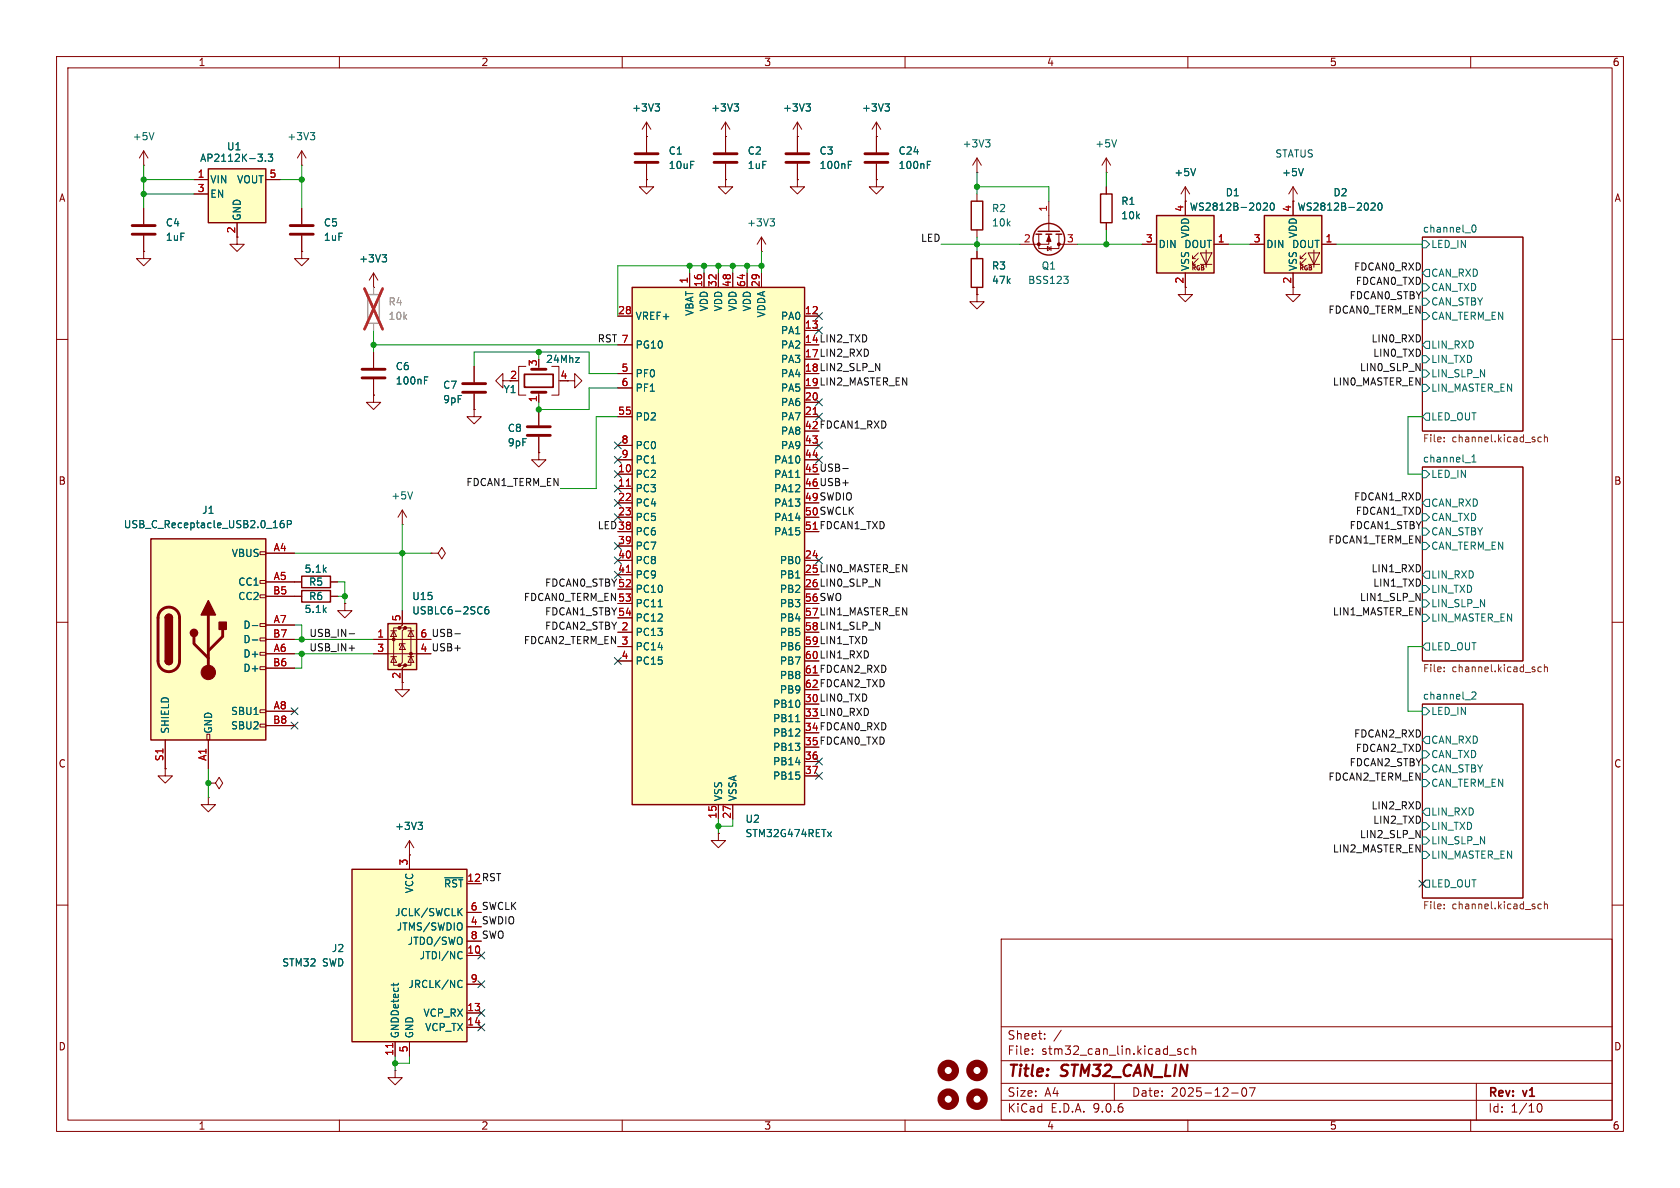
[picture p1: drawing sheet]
<svg xmlns="http://www.w3.org/2000/svg" width="297mm" height="210mm" viewBox="0 0 297 210" stroke-linecap="round" stroke-linejoin="round" font-family="sans-serif">
<g fill="none" stroke="#840000" stroke-width=".18">
<path d="M10 10h277v190h-277zM12 12h273v186h-273zM60 10v2M110 10v2M160 10v2M210 10v2M260 10v2M114.3 24.1h.1M114.3 21.6l-.8 1.3M114.3 21.6l.8 1.3M114.3 21.6v2.5M251.5 41.9h17.7v34.3h-17.7z"/>
<path d="M10 60h2M285 60h2M251.5 82.6h17.7v34.2h-17.7zM10 110h2M52.1 102.9h1.2M58.4 102.9h1.3M285 110h2M251.5 124.5h17.7v34.3h-17.7zM10 160h2M177 166h108v32h-108zM285 160h2M60 198v2"/>
<path d="M110 198v2M160 198v2M177 194.5h108M177 191.5h108M177 187.5h108M177 181.5h108M182.5 186.3v.1M182.5 185.5v.1M184.7 183.6v.1M184.7 182.8v.1M187.6 182.1l-1.3 2M197 191.5v3"/>
<path d="M208.7 185.5l-.3-.1-.2 .2v.2l.5 .2v.3h-.5M210 198v2M210.1 185.5l-.4-.1-.3 .3v.4l.1 .2h.6M210.7 185.5l.3-.1 .3 .1 .1 .9M210.7 184.9v1.5M217.7 193.2h1.2M219.7 192.4l.2-.1a.81 .81 0 0 1 .6 .6 .81 .81 0 0 1-.3 .8l-.2 .1a.81 .81 0 0 1-.3-1.4zM220.9 192.3h1l-.7 1.5M260 198v2M261 191.5v6.5M271.7 195.7l.2-.5 .2-.1a.81 .81 0 0 1 .6 .6 .81 .81 0 0 1-.3 .8h-.4l-.3-.5"/>
</g>
<g fill="none" stroke="#006464" stroke-width=".18">
<path d="M115.8 18.4h.8l-.4 .4M116.4 18.8l.2 .3v.3l-.2 .2M260.3 39.9l.2-.1a.68 .68 0 0 1 .5 .6 .68 .68 0 0 1-.5 .6l-.2-.1-.1-.3zM251.5 42.5h.6l.6 .7-.6 .6h-.6zM251.5 52.7h.6l.6 .6-.6 .7h-.6zM251.5 55.2h.6l.6 .7-.6 .6h-.6zM251.5 50.2h.6l.6 .6-.6 .6h-.6zM252.1 47.6h.6v1.3h-.6l-.6-.6zM251.5 67.9h.6l.6 .7-.6 .6h-.6zM251.5 65.4h.6l.6 .6-.6 .7h-.6zM251.5 62.9h.6l.6 .6-.6 .6h-.6zM252.1 73h.6v1.3h-.6l-.6-.6z"/>
<path d="M252.1 60.3h.6v1.3h-.6l-.6-.6zM251.5 83.2h.6l.6 .6-.6 .7h-.6zM251.5 93.3h.6l.6 .7-.6 .6h-.6zM251.5 95.9h.6l.6 .6-.6 .7h-.6zM251.5 90.8h.6l.6 .6-.6 .7h-.6zM252.1 88.3h.6v1.2h-.6l-.6-.6zM259 81.8h1M260.2 81.7h.7M260.2 80.8l.4-.4v1.3M251.5 108.6h.6l.6 .6-.6 .7h-.6zM251.5 106h.6l.6 .7-.6 .6h-.6zM251.5 103.5h.6l.6 .6-.6 .7h-.6z"/>
<path d="M252.1 113.7h.6v1.2h-.6l-.6-.6zM252.1 101h.6v1.2h-.6l-.6-.6zM251.5 125.1h.6l.6 .6-.6 .7h-.6zM251.5 135.3h.6l.6 .6-.6 .6h-.6zM251.5 137.8h.6l.6 .6-.6 .7h-.6zM251.5 132.7h.6l.6 .7-.6 .6h-.6zM252.1 130.2h.6v1.2h-.6l-.6-.6zM260.2 122.4l.5-.1 .2 .4-.8 .9h.8M251.5 150.5h.6l.6 .6-.6 .7h-.6zM251.5 148h.6l.6 .6-.6 .6h-.6zM251.5 145.4h.6l.6 .7-.6 .6h-.6zM252.1 155.6h.6v1.2h-.6l-.6-.6z"/>
<path d="M252.1 142.9h.6v1.2h-.6l-.6-.6z"/>
</g>
<g fill="none" stroke="#725600" stroke-width=".18">
<path d="M255.3 78v.1M255.3 77.3v.1M272.5 77.3h-.4l-.2 .2 .1 .5h.5M273 77.4l.2-.1h.3l.1 .8M273 76.8v1.3M255.3 118v.1M255.3 118.6v.1M272.5 118l-.4-.1-.2 .2 .1 .6h.5M273 117.5v1.2M273 118l.2-.1 .3 .1 .1 .7M255.3 159.9v.1M272.5 159.9l-.4-.1-.2 .3 .1 .5h.5"/>
<path d="M273 159.4v1.3M273 159.9l.2-.1 .3 .1 .1 .8M255.3 160.5v.2"/>
</g>
<circle cx="172.7" cy="189.2" r="1.27" fill="none" stroke="#840000" stroke-width="1.3"/>
<path d="M53.3 101.9h5.1v2h-5.1z" fill="none" stroke="#840000" stroke-width=".25"/>
<path d="M26.7 95.3h20.3v35.5h-20.3z" fill="#ffffc2"/>
<g fill="none" stroke="#840000" stroke-width=".18">
<path d="M46 97.5h1v.5h-1zM47 97.8h5.1M46 102.6h1v.5h-1zM46 105.2h1v.5h-1zM46 110.2h1v.5h-1zM46 112.8h1v.5h-1zM46 115.3h1v.5h-1zM46 117.9h1v.5h-1zM47 102.9h5.1M47 105.4h6.3M47 110.5h5.1M47 113h5.1"/>
<path d="M47 115.6h5.1M47 118.1h5.1M58.4 105.4h1.3M29.2 135.9v1.3h1.3l-1.3 1.2-1.3-1.2h1.3M29.2 135.9h.1M29.2 130.8v5.1M36.6 129.8h.5v1h-.5zM36.8 130.8v5.1M46 125.5h1v.5h-1zM46 128h1v.5h-1zM47 125.7h5.1M47 128.3h5.1"/>
</g>
<path d="M26.7 95.3h20.3v35.5h-20.3zM29.2 109.2a.64 .64 0 0 1 .6-.6 .64 .64 0 0 1 .7 .6M29.2 116.8a.64 .64 0 0 0 .6 .7 .64 .64 0 0 0 .7-.7M53.3 104.4h5.1v2h-5.1z" fill="none" stroke="#840000" stroke-width=".25"/>
<path d="M28.5 107.9a1.9 1.9 0 0 1 2.1-.4 1.9 1.9 0 0 1 1.1 1.7v7.6a1.91 1.91 0 0 1-1.9 1.9 1.91 1.91 0 0 1-1.9-1.9v-7.7l.2-.7zM34.3 112.5v1.3l2.5 2.5M36.8 108.7v10.2M39.4 111.3v1.2l-2.6 2.6" fill="none" stroke="#840000" stroke-width=".51"/>
<g fill="#840000" stroke="#840000" stroke-width=".25">
<path d="M29.2 109.2h1.3v7.6h-1.3z"/>
<path d="M29.4 108.8a.64 .64 0 0 1 .7-.2 .64 .64 0 0 1 .4 .6h-1.3z"/>
<path d="M29.2 116.8h1.3a.64 .64 0 0 1-.7 .7 .64 .64 0 0 1-.6-.7z"/>
<path d="M36.8 106.2l1.3 2.5h-2.5z"/>
<path d="M38.7 110h1.3v1.3h-1.3z"/>
<circle cx="34.3" cy="111.9" r=".63"/>
</g>
<circle cx="36.8" cy="118.9" r="1.27" fill="#840000" stroke="#840000" stroke-width=".18"/>
<path d="M50.1 92l-.3 .1a.86 .86 0 0 0 0 1.2l.4-.1 .1-.5-.3-.2h-.2l-.3 .2M50.8 92.7l.6-.1 .1-.2v-.3l-.7-.1v1.3M44.6 110.6h1M44.6 113.1h1" fill="none" stroke="#006464" stroke-width=".18"/>
<path d="M68.6 110.2h5.1v8.2h-5.1z" fill="#ffffc2"/>
<g fill="#840000" stroke="#840000" stroke-width=".18">
<path d="M185.4 41.7l.4 1h-.8z"/>
<circle cx="69.6" cy="113" r=".25"/>
<circle cx="70.6" cy="111" r=".25"/>
<circle cx="70.6" cy="117.6" r=".25"/>
<circle cx="71.6" cy="111" r=".25"/>
<circle cx="71.6" cy="117.6" r=".25"/>
<circle cx="72.6" cy="115.6" r=".25"/>
<circle cx="187.2" cy="43.2" r=".25"/>
<circle cx="183.6" cy="43.2" r=".25"/>
</g>
<g fill="none" stroke="#840000" stroke-width=".18">
<path d="M114.3 31.8v1.2h1.3l-1.3 1.3-1.3-1.3h1.3M114.3 31.8h.1M114.3 24.1v2.8M114.3 29v2.8M128.3 24.1h.1M128.3 31.8v1.2h1.2l-1.2 1.3-1.3-1.3h1.3M128.3 31.8h.1M128.3 21.6l-.8 1.3M128.3 21.6l.7 1.3M128.3 21.6v2.5M141 31.8v1.2h1.2l-1.2 1.3-1.3-1.3h1.3M141 31.8h.1"/>
<path d="M141 24.1v2.8M141 29v2.8M154.9 24.1h.1M154.9 21.6l-.7 1.3M154.9 21.6l.8 1.3M154.9 21.6v2.5M172.7 34.3v1.3M185.4 35.6v5.3M134.6 44.5h.1M134.6 41.9l-.7 1.3M134.6 41.9l.8 1.3M134.6 41.9v2.6"/>
<path d="M172.7 52.1v1.2h1.3l-1.3 1.3-1.3-1.3h1.3M172.7 52.1h.1M172.7 40.6v1.3M172.7 44.5v1.2M172.7 50.8v1.3M183.6 41.4v2.5h3.6v-2.5M185.2 43.6l.6 .3-.6 .4zM185.4 41.4v1.8h-5.1M185.8 43.6v.7M187.2 43.2h3.3M76.2 97.8h1.3l.6-1 .6 1-.6 1-.6-1M76.2 97.8h.1"/>
<path d="M61 106.7v1.3h1.2l-1.2 1.2-1.3-1.2h1.3M61 106.7h.1M66 113h10.2M66 115.6h7.7M69.1 116.1h1M69.1 111.5h1M69.6 111.5l.5 1h-1zM69.6 116.1l.5 1h-1zM70.6 111h-1v6.6h1M71.1 108v2.5l-.5 .5h1l-.5 .5v5.6l-.5 .5h1l-.5 .5v2.6M71.1 113.8l.5 1h-1zM71.6 113.8h-1v.4"/>
<path d="M71.6 111h1v6.6h-1M72.1 116.1h1.1M72.1 111.5h1.1M72.6 111.5l.6 1h-1.1zM72.6 116.1l.6 1h-1.1z"/>
</g>
<g fill="none" stroke="#840000" stroke-width=".25">
<path d="M171.7 35.6h2v5h-2zM171.7 45.7h2v5.1h-2zM183.1 41.4h1M183.5 40.9h3.8M184.9 41.4h1M186.7 41.4h1M68.6 110.2h5.1v8.2h-5.1z"/>
<circle cx="185.4" cy="42.3" r="2.79"/>
</g>
<path d="M129.8 18.4h.8l-.5 .4M130.3 18.8l.3 .3v.3l-.3 .2M156.5 18.4h.7l-.4 .4M157 18.8l.2 .3v.3l-.2 .2M136.1 38.7h.8l-.4 .5M136.7 39.2l.2 .2v.3l-.2 .2M150 29.1h.4M150 28.5h.6M188.1 48.8h.7l-.4 .5M188.6 49.3l.2 .3v.3l-.2 .2M86.3 107.3h-.4a.86 .86 0 0 0 0 1.2l.5-.1v-.4l-.2-.3h-.3l-.2 .3" fill="none" stroke="#006464" stroke-width=".18"/>
<circle cx="167.6" cy="194.3" r="1.27" fill="none" stroke="#840000" stroke-width="1.3"/>
<path d="M112.3 27.2h4M112.3 28.7h4M138.9 27.2h4.1M138.9 28.7h4.1" fill="none" stroke="#840000" stroke-width=".51"/>
<path d="M204.5 38.1h10.1v10.2h-10.1z" fill="#ffffc2"/>
<g fill="none" stroke="#840000" stroke-width=".18">
<path d="M209.5 35.6h.1M209.5 33v5.1M209.5 33l-.7 1.3M209.5 33l.8 1.3M228.6 35.6h.1M228.6 33l-.8 1.3M228.6 33l.8 1.3M228.6 33v2.6M201.9 43.2h2.6M209.5 48.3v3.8h1.3l-1.3 1.2-1.2-1.2h1.2M210.8 45.7h.5M210.8 46.7h.5"/>
<path d="M211.8 44.7l-1 1v-.5M211.8 45.7l-1 1v-.5M212.2 44.7h2l-1 2zM212.2 46.7h2M213.2 44.2v3M214.6 43.2h2.6"/>
</g>
<path d="M204.5 38.1h10.1v10.2h-10.1z" fill="none" stroke="#840000" stroke-width=".25"/>
<path d="M211.4 29.8l-.5 1.3M223.3 36l.5-.1 .3 .3-.8 1h.8M224.7 36l.2-.1a.68 .68 0 0 1 .4 .6 .68 .68 0 0 1-.4 .7l-.2-.2-.1-.3zM230.4 29.8l-.4 1.3" fill="none" stroke="#006464" stroke-width=".18"/>
<circle cx="167.6" cy="189.2" r="1.27" fill="none" stroke="#840000" stroke-width="1.3"/>
<path d="M223.5 38.1h10.2v10.2h-10.2z" fill="#ffffc2"/>
<g fill="none" stroke="#840000" stroke-width=".18">
<path d="M25.4 29.2h.1M25.4 26.7l-.8 1.2M25.4 26.7l.8 1.2M25.4 26.7v2.5M53.3 29.2h.1M53.3 26.7l-.7 1.2M53.3 26.7l.8 1.2M53.3 26.7v2.5M53.3 36.8v2.8M128.3 24.1v2.8M128.3 29v2.8M154.9 31.8v1.2h1.3l-1.3 1.3-1.2-1.3h1.2"/>
<path d="M154.9 31.8h.1M154.9 24.1v2.8M154.9 29v2.8M172.7 30.5h.1M172.7 27.9l-.7 1.3M172.7 27.9l.8 1.3M172.7 27.9v2.6M195.6 30.5h.1M195.6 27.9l-.8 1.3M195.6 27.9l.7 1.3M195.6 27.9v2.6M195.6 33v1.3"/>
<path d="M195.6 39.4v1.2M228.6 35.6v2.5M41.9 41.9v1.3h1.3l-1.3 1.3-1.3-1.3h1.3M53.3 44.5v1.2h1.3l-1.3 1.3-1.2-1.3h1.2M53.3 44.5h.1M53.3 41.7v2.8M66 50.8h.1M66 48.3l-.7 1.2M66 48.3l.8 1.2M66 48.3v2.5M221 43.2h2.5M228.6 48.3v3.8h1.3l-1.3 1.2-1.3-1.2h1.3"/>
<path d="M229.9 45.7h.5M229.9 46.7h.5M230.9 44.7l-1 1v-.5M230.9 45.7l-1 1v-.5M231.3 44.7h2l-1 2zM231.3 46.7h2M232.3 44.2v3M233.7 43.2h2.5M71.1 92.7h.1M71.1 90.2l-.7 1.2M71.1 90.2l.8 1.2M71.1 90.2v2.5"/>
<path d="M69.8 189.2v1.3h1.3l-1.3 1.3-1.2-1.3h1.2M69.8 189.2h.1"/>
</g>
<path d="M194.6 34.3h2v5.1h-2zM223.5 38.1h10.2v10.2h-10.2z" fill="none" stroke="#840000" stroke-width=".25"/>
<g fill="none" stroke="#006464" stroke-width=".18">
<path d="M27.2 23.4l-.4 1.3M54.9 23.4h.7l-.4 .5M55.4 23.9l.2 .3v.3l-.2 .2M163.9 29.1h.5M163.9 28.5h.6M174.2 24.7h.8l-.4 .5M174.8 25.2l.2 .2v.3l-.2 .3M197.4 24.7l-.4 1.3M242.4 36l.5-.1 .2 .3-.8 1h.8M243.8 35.9h.1a.68 .68 0 0 1 .4 .6 .68 .68 0 0 1-.4 .7 .84 .84 0 0 1-.1-1.3zM67.6 45h.7l-.4 .5M68.1 45.5l.2 .3v.3l-.2 .2"/>
<path d="M72.9 86.9l-.4 1.3"/>
</g>
<circle cx="172.7" cy="194.3" r="1.27" fill="none" stroke="#840000" stroke-width="1.3"/>
<path d="M51.3 39.9h4.1M126.2 27.2h4.1M126.2 28.7h4.1M152.9 27.2h4.1M152.9 28.7h4.1M51.3 41.4h4.1" fill="none" stroke="#840000" stroke-width=".51"/>
<path d="M65 52.1h2.1v5.1h-2.1z" fill="none" stroke="#a1a1a1" stroke-width=".25"/>
<path d="M66 50.8v1.3M66 57.2v1.2" fill="none" stroke="#a1a1a1" stroke-width=".18"/>
<path d="M64.4 51l3.2 7.2M67.6 51l-3.2 7.2" fill="none" stroke="#e12e31" stroke-width=".46"/>
<path d="M36.8 29.8h10.2v9.6h-10.2z" fill="#ffffc2"/>
<path d="M36.8 29.8h10.2v9.6h-10.2z" fill="none" stroke="#840000" stroke-width=".25"/>
<path d="M34.3 31.8h2.5M34.3 34.3h2.5M41.9 39.4v2.5M47 31.8h2.5M83.8 72.4v1.3h1.3l-1.3 1.2-1.3-1.2h1.3M83.8 72.4h.1M72.4 151.1h.1M72.4 148.6l-.8 1.3M72.4 148.6l.8 1.3M72.4 148.6v2.5" fill="none" stroke="#840000" stroke-width=".18"/>
<path d="M45.6 27.2h.8l-.4 .5M46.3 27.9v.5M46.9 28.4v.1M47.4 27.2h.8l-.4 .5 .3 .2v.5l-.1 .1-.6-.1M73.9 145.4h.8l-.4 .4M74.4 145.8l.3 .3v.3l-.3 .2" fill="none" stroke="#006464" stroke-width=".18"/>
<path d="M111.8 50.8h30.4v91.4h-30.4z" fill="#ffffc2"/>
<path d="M111.8 50.8h30.4v91.4h-30.4z" fill="none" stroke="#840000" stroke-width=".25"/>
<g fill="none" stroke="#840000" stroke-width=".18">
<path d="M25.4 36.8v2.8M141 24.1h.1M141 21.6l-.8 1.3M141 21.6l.7 1.3M141 21.6v2.5M25.4 44.5v1.2h1.3l-1.3 1.3-1.3-1.3h1.3M25.4 44.5h.1M25.4 41.7v2.8M109.2 55.9h2.6M121.9 48.3v2.5M124.5 48.3v2.5M127 48.3v2.5"/>
<path d="M129.5 48.3v2.5M132.1 48.3v2.5M134.6 48.3v2.5M142.2 55.9h2.6M142.2 58.4h2.6M66 69.9v1.2h1.3l-1.3 1.3-1.2-1.3h1.2M66 69.9h.1M83.8 64.8v2.8M83.8 69.6v2.8M88.9 67.3v-1.3l-1.3 1.3 1.3 1.3v-1.3h1.3M95.2 72.4v2.8M95.2 77.2v2.8"/>
<path d="M100.3 67.3h1.3v-1.3l1.3 1.3-1.3 1.3v-1.3M109.2 61h2.6M109.2 66h2.6M109.2 68.6h2.6M109.2 73.7h2.6M109.2 78.7h2.6M142.2 73.7h2.6M142.2 78.7h2.6M142.2 71.1h2.6M95.2 80v1.3h1.3l-1.3 1.3-1.2-1.3h1.2M95.2 80h.1M109.2 81.3h2.6"/>
<path d="M109.2 83.8h2.6M109.2 86.4h2.6M109.2 88.9h2.6M109.2 91.4h2.6M109.2 94h2.6M109.2 96.5h2.6M109.2 99.1h2.6M142.2 81.3h2.6M142.2 99.1h2.6M109.2 101.6h2.6M109.2 104.1h2.6M109.2 106.7h2.6"/>
<path d="M109.2 109.2h2.6M109.2 111.8h2.6M109.2 114.3h2.6M109.2 116.8h2.6M36.8 138.4h1.3l.6-1 .7 1-.7 1-.6-1M36.8 138.4h.1M142.2 134.6h2.6M142.2 137.2h2.6M36.8 141v1.2h1.3l-1.3 1.3-1.2-1.3h1.2M36.8 141h.1M127 147.3v1.3h1.3l-1.3 1.3-1.3-1.3h1.3M127 147.3h.1"/>
<path d="M127 142.2v2.6M129.5 142.2v2.6"/>
</g>
<path d="M143.8 73.2h.7M110.7 85.9h.8M110.7 101.2h.8" fill="none" stroke="#a90000" stroke-width=".18"/>
<path d="M142.5 18.4h.8l-.5 .4M143 18.8l.3 .3v.3l-.3 .2M140.7 84.4h.7M116.4 107.3h.7M140.7 127.6h.7M146.3 147.1l.7 .8M147 147.1l-.7 .8" fill="none" stroke="#006464" stroke-width=".18"/>
<path d="M23.4 39.9h4M23.4 41.4h4M81.8 69.3h4.1M81.8 67.8h4.1M93.2 77h4.1M93.2 75.4h4.1" fill="none" stroke="#840000" stroke-width=".51"/>
<path d="M62.2 153.7h20.3v30.5h-20.3z" fill="#ffffc2"/>
<path d="M62.2 153.7h20.3v30.5h-20.3z" fill="none" stroke="#840000" stroke-width=".25"/>
<g fill="none" stroke="#840000" stroke-width=".18">
<path d="M25.4 36.8v2.8M34.3 31.8h2.5M34.3 34.3h2.5M41.9 39.4v2.5M47 31.8h2.5M53.3 36.8v2.8M114.3 24.1h.1M114.3 31.8h.1M114.3 24.1v2.8M114.3 29v2.8M128.3 24.1h.1M128.3 31.8h.1"/>
<path d="M128.3 24.1v2.8M128.3 29v2.8M141 31.8h.1M141 24.1h.1M141 24.1v2.8M141 29v2.8M154.9 31.8h.1M154.9 24.1h.1M154.9 24.1v2.8M154.9 29v2.8M195.6 33v1.3M195.6 39.4v1.2"/>
<path d="M209.5 35.6h.1M209.5 35.6v2.5M228.6 35.6h.1M228.6 35.6v2.5M25.4 44.5h.1M25.4 41.7v2.8M53.3 44.5h.1M53.3 41.7v2.8M66 50.8h.1M109.2 55.9h2.6M121.9 48.3v2.5M124.5 48.3v2.5"/>
<path d="M127 48.3v2.5M129.5 48.3v2.5M132.1 48.3v2.5M134.6 48.3v2.5M142.2 55.9h2.6M142.2 58.4h2.6M172.7 52.1h.1M172.7 44.5v1.2M172.7 50.8v1.3M201.9 43.2h2.6M209.5 48.3v2.5M214.6 43.2h2.6"/>
<path d="M221 43.2h2.5M228.6 48.3v2.5M233.7 43.2h2.5M66 69.9h.1M66 62.2v2.8M66 67.1v2.8M83.8 72.4h.1M83.8 64.8v2.8M83.8 69.6v2.8M91.4 67.3h.3M93 64.8h-1.3v5.1h1.3M95.2 69.3v1.8"/>
<path d="M95.2 72.4v2.8M95.2 77.2v2.8M97.5 64.8h1.3v5.1h-1.3M109.2 61h2.6M109.2 66h2.6M109.2 68.6h2.6M109.2 73.7h2.6M109.2 78.7h2.6M142.2 73.7h2.6M142.2 78.7h2.6M142.2 71.1h2.6M47 97.8h5.1"/>
<path d="M95.2 80h.1M109.2 81.3h2.6M109.2 83.8h2.6M109.2 86.4h2.6M109.2 88.9h2.6M109.2 91.4h2.6M109.2 94h2.6M109.2 96.5h2.6M109.2 99.1h2.6M142.2 81.3h2.6M142.2 99.1h2.6M47 113h5.1"/>
<path d="M47 115.6h5.1M47 105.4h6.3M47 102.9h6.3M47 110.5h5.1M47 118.1h5.1M58.4 105.4h1.3M58.4 102.9h1.3M61 106.7h.1M66 113h2.6M66 115.6h2.6M71.1 118.1v3.8h1.3l-1.3 1.3-1.3-1.3h1.3M71.1 108v2.5"/>
<path d="M73.7 113h2.5M109.2 101.6h2.6M109.2 104.1h2.6M109.2 106.7h2.6M109.2 109.2h2.6M109.2 111.8h2.6M109.2 114.3h2.6M109.2 116.8h2.6M29.2 135.9h.1M29.2 130.8v5.1M36.8 130.8v5.1M47 125.7h5.1"/>
<path d="M47 128.3h5.1M142.2 134.6h2.6M142.2 137.2h2.6M72.4 151.1h.1M72.4 151.1v2.6M127 147.3h.1M127 142.2v2.6M129.5 142.2v2.6M82.5 161.3h2.6M82.5 166.4h2.6M82.5 168.9h2.6M82.5 174h2.6"/>
<path d="M82.5 179.1h2.6M69.8 184.2v2.5M72.4 184.2v2.5M82.5 181.6h2.6"/>
</g>
<g fill="none" stroke="#006464" stroke-width=".18">
<path d="M115.8 18.4h.8l-.4 .4M116.4 18.8l.2 .3v.3l-.2 .2M129.8 18.4h.8l-.5 .4M130.3 18.8l.3 .3v.3l-.3 .2M142.5 18.4h.8l-.5 .4M143 18.8l.3 .3v.3l-.3 .2M156.5 18.4h.7l-.4 .4M157 18.8l.2 .3v.3l-.2 .2M45.6 27.2h.8l-.4 .5M46.3 27.9v.5M46.9 28.4v.1M47.4 27.2h.8l-.4 .5 .3 .2v.5l-.1 .1-.6-.1"/>
<path d="M150 29.1h.4M150 28.5h.6M163.9 29.1h.5M163.9 28.5h.6M211.4 29.8l-.5 1.3M223.3 36l.5-.1 .3 .3-.8 1h.8M224.7 36l.2-.1a.68 .68 0 0 1 .4 .6 .68 .68 0 0 1-.4 .7l-.2-.2-.1-.3zM230.4 29.8l-.4 1.3M242.4 36l.5-.1 .2 .3-.8 1h.8M243.8 35.9h.1a.68 .68 0 0 1 .4 .6 .68 .68 0 0 1-.4 .7 .84 .84 0 0 1-.1-1.3zM67.6 45h.7l-.4 .5M68.1 45.5l.2 .3v.3l-.2 .2"/>
<path d="M75 67.2h.5M75 66.6h.6M101.7 63.2h.7l-.7 .9h.7M50.1 92l-.3 .1a.86 .86 0 0 0 0 1.2l.4-.1 .1-.5-.3-.2h-.2l-.3 .2M50.8 92.7l.6-.1 .1-.2v-.3l-.7-.1v1.3M140.7 84.4h.7M44.6 110.6h1M44.6 113.1h1M86.3 107.3h-.4a.86 .86 0 0 0 0 1.2l.5-.1v-.4l-.2-.3h-.3l-.2 .3M116.4 107.3h.7M140.7 127.6h.7M73.9 145.4h.8l-.4 .4"/>
<path d="M74.4 145.8l.3 .3v.3l-.3 .2M78.6 155.2h3.2M146.3 147.1l.7 .8M147 147.1l-.7 .8M69.6 173.8v.5M70.4 173.8v.2M81.2 161.1l.5 .8M81.2 173.4l.3-.1 .2 .1M81.3 168.2l.4 .1M81.7 160.6l-.7 .7M81.7 169.4l-.4 .1M81.7 174.4l-.2 .2-.3-.1"/>
</g>
<path d="M143.8 73.2h.7M110.7 85.9h.8M110.7 101.2h.8M69.4 184.5v.7" fill="none" stroke="#a90000" stroke-width=".18"/>
<path d="M64 65.3h4.1M64 66.8h4.1M94 65.3h2.5M94 69.3h2.5" fill="none" stroke="#840000" stroke-width=".51"/>
<path d="M92.7 66.2h5.1v2.3h-5.1z" fill="none" stroke="#840000" stroke-width=".3"/>
<path d="M149 82.8h1M61.7 112h1M61.7 114.6h1M80.4 112h1" fill="none" stroke="#0f0f0f" stroke-width=".18"/>
<g fill="none" stroke="#009600" stroke-width=".18">
<path d="M25.4 31.8h8.9M25.4 29.2v7.6M25.4 34.3h8.9M49.5 31.8h3.8M53.3 29.2v7.6M172.7 33h12.7v2.6M172.7 30.5v3.8M195.6 30.5v2.5M66 58.4v3.8M121.9 47v1.3M124.5 47v1.3M127 47v1.3"/>
<path d="M129.5 47v1.3M132.1 47v1.3M134.6 44.5v3.8M134.6 47h-25.4v8.9M166.4 43.2h13.9M172.7 41.9v2.6M190.5 43.2h11.4M195.6 40.6v2.6M217.2 43.2h3.8M236.2 43.2h15.3M66 61h43.2M83.8 64.8v-2.6h20.3v3.8h5.1"/>
<path d="M95.2 62.2v1.3M109.2 68.6h-5.1v3.8h-8.9v-1.3M109.2 73.7h-3.8v12.7h-6.3M251.5 73.7h-2.6v10.1h2.6M52.1 97.8h24.1M71.1 92.7v15.3M52.1 110.5h1.2v2.5M52.1 115.6h13.9M52.1 113h13.9M53.3 115.6v2.5h-1.2M59.7 102.9h1.3v3.8M59.7 105.4h1.3"/>
<path d="M251.5 114.3h-2.6v11.4h2.6M36.8 135.9v5.1M127 144.8v2.5M129.5 144.8v1.3h-2.5M69.8 186.7v2.5M72.4 186.7v1.3h-2.6"/>
</g>
<g fill="none" stroke="#000084" stroke-width=".18">
<path d="M144.2 57.8l1.2 1.2M144.2 55.3l1.2 1.2M145.4 57.8l-1.2 1.2M145.4 55.3l-1.2 1.2M108.6 78.1l1.2 1.2M109.8 78.1l-1.2 1.2M144.2 70.5l1.2 1.2M144.2 78.1l1.2 1.2M144.2 73.1l1.2 1.2M145.4 70.5l-1.2 1.2M145.4 78.1l-1.2 1.2M145.4 73.1l-1.2 1.2"/>
<path d="M108.6 98.5l1.2 1.2M108.6 95.9l1.2 1.2M108.6 83.2l1.2 1.2M108.6 88.3l1.2 1.2M108.6 85.8l1.2 1.2M108.6 80.7l1.2 1.2M108.6 90.8l1.2 1.2M109.8 98.5l-1.2 1.2M109.8 95.9l-1.2 1.2M109.8 83.2l-1.2 1.2M109.8 88.3l-1.2 1.2M109.8 85.8l-1.2 1.2"/>
<path d="M109.8 80.7l-1.2 1.2M109.8 90.8l-1.2 1.2M144.2 98.5l1.2 1.2M144.2 80.7l1.2 1.2M145.4 80.7l-1.2 1.2M145.4 98.5l-1.2 1.2M108.6 116.2l1.2 1.2M108.6 101l1.2 1.2M109.8 116.2l-1.2 1.2M109.8 101l-1.2 1.2M51.5 127.7l1.2 1.2M51.5 125.1l1.2 1.2"/>
<path d="M52.7 127.7l-1.2 1.2M52.7 125.1l-1.2 1.2M144.2 134l1.2 1.2M144.2 136.6l1.2 1.2M145.4 134l-1.2 1.2M145.4 136.6l-1.2 1.2M250.9 155.6l1.2 1.2M252.1 155.6l-1.2 1.2M84.5 178.5l1.2 1.2M84.5 173.4l1.2 1.2M84.5 168.3l1.2 1.2M85.7 178.5l-1.2 1.2"/>
<path d="M85.7 173.4l-1.2 1.2M85.7 168.3l-1.2 1.2M84.5 181l1.2 1.2M85.7 181l-1.2 1.2"/>
</g>
<path d="M66 50.8v1.3M66 57.2v1.2" fill="none" stroke="#a1a1a1" stroke-width=".18"/>
<path d="M64.4 51l3.2 7.2M67.6 51l-3.2 7.2" fill="none" stroke="#e12e31" stroke-width=".46"/>
<g fill="#009600" stroke="#009600" stroke-width=".18">
<circle cx="121.9" cy="47" r=".46"/>
<circle cx="129.5" cy="47" r=".46"/>
<circle cx="132.1" cy="47" r=".46"/>
<circle cx="127" cy="146.1" r=".46"/>
<circle cx="172.7" cy="43.2" r=".46"/>
<circle cx="172.7" cy="33" r=".46"/>
<circle cx="124.5" cy="47" r=".46"/>
<circle cx="127" cy="47" r=".46"/>
<circle cx="195.6" cy="43.2" r=".46"/>
<circle cx="134.6" cy="47" r=".46"/>
<circle cx="36.8" cy="138.4" r=".46"/>
<circle cx="53.3" cy="113" r=".46"/>
<circle cx="53.3" cy="115.6" r=".46"/>
<circle cx="69.8" cy="188" r=".46"/>
<circle cx="95.2" cy="72.4" r=".46"/>
<circle cx="61" cy="105.4" r=".46"/>
<circle cx="71.1" cy="97.8" r=".46"/>
<circle cx="95.2" cy="62.2" r=".46"/>
<circle cx="53.3" cy="31.8" r=".46"/>
<circle cx="66" cy="61" r=".46"/>
<circle cx="25.4" cy="31.8" r=".46"/>
<circle cx="25.4" cy="34.3" r=".46"/>
</g>
<g font-size="2.8" fill="#840000">
<text x="178" y="190.9">Title:</text>
<text x="187.7" y="190.9">STM32_CAN_LIN</text>
</g>
<g font-size="2.1" fill="#840000">
<text x="178" y="184">Sheet:</text>
<text x="178" y="186.7">File:</text>
<text x="184.1" y="186.7">stm32_can_lin.kicad_sch</text>
<text x="178" y="196.9">KiCad</text>
<text x="178" y="194.1">Size:</text>
<text x="184.7" y="194.1">A4</text>
<text x="185.7" y="196.9">E.D.A.</text>
<text x="193.3" y="196.9">9.0.6</text>
<text x="200" y="194.1">Date:</text>
<text x="207" y="194.1">2025-12-07</text>
<text x="263" y="194.3">Rev:</text>
<text x="263" y="196.9">Id:</text>
<text x="267.1" y="196.9">1/10</text>
<text x="269.4" y="194.3">v1</text>
</g>
<g font-size="1.8" fill="#840000">
<text x="35" y="11.9">1</text>
<text x="85" y="11.9">2</text>
<text x="135" y="11.9">3</text>
<text x="185" y="11.9">4</text>
<text x="235" y="11.9">5</text>
<text x="285" y="11.9">6</text>
<text x="10.3" y="35.9">A</text>
<text x="285.3" y="35.9">A</text>
<text x="142.2" y="60.7">14 LIN2_TXD</text>
<text x="142.2" y="63.2">17 LIN2_RXD</text>
<text x="142.2" y="65.8">18 LIN2_SLP_N</text>
<text x="90.1" y="67.1">2</text>
<text x="99" y="67.1">4</text>
<text x="142.2" y="68.3">19 LIN2_MASTER_EN</text>
<text x="142.2" y="75.9">42 FDCAN1_RXD</text>
<text x="142.2" y="83.6">45 USB-</text>
<text x="10.3" y="85.9">B</text>
<text x="142.2" y="86.1">46 USB+</text>
<text x="142.2" y="88.6">49 SWDIO</text>
<text x="285.3" y="85.9">B</text>
<text x="142.2" y="91.2">50 SWCLK</text>
<text x="142.2" y="101.3">25 LIN0_MASTER_EN</text>
<text x="142.2" y="103.9">26 LIN0_SLP_N</text>
<text x="142.2" y="106.4">56 SWO</text>
<text x="142.2" y="109">57 LIN1_MASTER_EN</text>
<text x="142.2" y="111.5">58 LIN1_SLP_N</text>
<text x="74.2" y="115.3">4 USB+</text>
<text x="142.2" y="114">59 LIN1_TXD</text>
<text x="142.2" y="116.6">60 LIN1_RXD</text>
<text x="142.2" y="121.7">62 FDCAN2_TXD</text>
<text x="142.2" y="124.2">30 LIN0_TXD</text>
<text x="142.2" y="126.7">33 LIN0_RXD</text>
<text x="142.2" y="129.3">34 FDCAN0_RXD</text>
<text x="142.2" y="131.8">35 FDCAN0_TXD</text>
<text x="10.3" y="135.9">C</text>
<text x="285.3" y="135.9">C</text>
<text x="82.5" y="156">12 RST</text>
<text x="83.1" y="163.6">4 SWDIO</text>
<text x="10.3" y="185.9">D</text>
<text x="285.3" y="185.9">D</text>
<text x="35" y="199.9">1</text>
<text x="85" y="199.9">2</text>
<text x="135" y="199.9">3</text>
<text x="185" y="199.9">4</text>
<text x="235" y="199.9">5</text>
<text x="285" y="199.9">6</text>
</g>
<g font-size="1.8" fill="#006464">
<text x="111.7" y="19.9">+3V3</text>
<text x="125.6" y="19.9">+3V3</text>
<text x="138.3" y="19.9">+3V3</text>
<text x="152.3" y="19.9">+3V3</text>
<text x="23.4" y="25">+5V</text>
<text x="35.3" y="28.8">AP2112K-3.3</text>
<text x="40" y="26.8">U1</text>
<text x="50.7" y="25">+3V3</text>
<text x="118.1" y="27.5">C1</text>
<text x="132.1" y="27.5">C2</text>
<text x="144.8" y="27.5">C3</text>
<text x="158.8" y="27.5">C24</text>
<text x="170.1" y="26.3">+3V3</text>
<text x="193.5" y="26.3">+5V</text>
<text x="37.1" y="32.6">VIN</text>
<text x="37.1" y="35.2">EN</text>
<text x="41.8" y="32.6">VOUT</text>
<text x="118.1" y="30.1">10uF</text>
<text x="132.1" y="30.1">1uF</text>
<text x="144.8" y="30.1">100nF</text>
<text x="158.8" y="30.1">100nF</text>
<text x="207.5" y="31.3">+5V</text>
<text x="216.6" y="34.9">D1</text>
<text x="226.6" y="31.3">+5V</text>
<text x="235.6" y="34.9">D2</text>
<text x="29.2" y="40.2">C4</text>
<text x="42.8" y="39.1" transform="rotate(-90 42.8 39.1)">GND</text>
<text x="57.2" y="40.2">C5</text>
<text x="132" y="40.2">+3V3</text>
<text x="175.3" y="37.7">R2</text>
<text x="175.3" y="40.2">10k</text>
<text x="198.1" y="36.4">R1</text>
<text x="198.1" y="39">10k</text>
<text x="210.2" y="37.4">WS2812B-2020</text>
<text x="229.3" y="37.4">WS2812B-2020</text>
<text x="251.5" y="41.2">channel_0</text>
<text x="29.2" y="42.8">1uF</text>
<text x="57.2" y="42.8">1uF</text>
<text x="63.4" y="46.6">+3V3</text>
<text x="175.3" y="47.9">R3</text>
<text x="184" y="47.9">Q1</text>
<text x="204.7" y="44">DIN</text>
<text x="209.3" y="44">DOUT</text>
<text x="210.4" y="42.2" transform="rotate(-90 210.4 42.2)">VDD</text>
<text x="223.8" y="44">DIN</text>
<text x="228.3" y="44">DOUT</text>
<text x="229.5" y="42.2" transform="rotate(-90 229.5 42.2)">VDD</text>
<text x="252.9" y="44">LED_IN</text>
<text x="175.3" y="50.4">47k</text>
<text x="181.7" y="50.4">BSS123</text>
<text x="210.4" y="48" transform="rotate(-90 210.4 48)">VSS</text>
<text x="229.5" y="48" transform="rotate(-90 229.5 48)">VSS</text>
<text x="252.9" y="49.1">CAN_RXD</text>
<text x="252.9" y="51.7">CAN_TXD</text>
<text x="112.3" y="56.7">VREF+</text>
<text x="122.8" y="55.9" transform="rotate(-90 122.8 55.9)">VBAT</text>
<text x="125.3" y="55.1" transform="rotate(-90 125.3 55.1)">VDD</text>
<text x="127.9" y="55.1" transform="rotate(-90 127.9 55.1)">VDD</text>
<text x="130.4" y="55.1" transform="rotate(-90 130.4 55.1)">VDD</text>
<text x="132.9" y="55.1" transform="rotate(-90 132.9 55.1)">VDD</text>
<text x="135.5" y="56.2" transform="rotate(-90 135.5 56.2)">VDDA</text>
<text x="138" y="56.7">PA0</text>
<text x="138" y="59.3">PA1</text>
<text x="252.9" y="54.2">CAN_STBY</text>
<text x="252.9" y="56.7">CAN_TERM_EN</text>
<text x="69.9" y="65.6">C6</text>
<text x="96.4" y="64.4">24Mhz</text>
<text x="112.3" y="61.8">PG10</text>
<text x="138" y="61.8">PA2</text>
<text x="138" y="64.4">PA3</text>
<text x="252.9" y="61.8">LIN_RXD</text>
<text x="252.9" y="64.4">LIN_TXD</text>
<text x="69.9" y="68.2">100nF</text>
<text x="78.2" y="68.9">C7</text>
<text x="78.2" y="71.5">9pF</text>
<text x="88.9" y="69.7">Y1</text>
<text x="112.3" y="66.9">PF0</text>
<text x="112.3" y="69.4">PF1</text>
<text x="138" y="66.9">PA4</text>
<text x="138" y="69.4">PA5</text>
<text x="138" y="72">PA6</text>
<text x="252.9" y="69.4">LIN_MASTER_EN</text>
<text x="252.9" y="66.9">LIN_SLP_N</text>
<text x="89.7" y="76.6">C8</text>
<text x="112.3" y="74.5">PD2</text>
<text x="138" y="74.5">PA7</text>
<text x="138" y="77.1">PA8</text>
<text x="252.9" y="74.5">LED_OUT</text>
<text x="89.7" y="79.1">9pF</text>
<text x="112.3" y="79.6">PC0</text>
<text x="112.3" y="82.1">PC1</text>
<text x="136.8" y="82.1">PA10</text>
<text x="138" y="79.6">PA9</text>
<text x="251.5" y="81.8">channel_1</text>
<text x="69.1" y="88.5">+5V</text>
<text x="112.3" y="84.7">PC2</text>
<text x="112.3" y="87.2">PC3</text>
<text x="112.3" y="89.8">PC4</text>
<text x="136.8" y="84.7">PA11</text>
<text x="136.8" y="87.2">PA12</text>
<text x="136.8" y="89.8">PA13</text>
<text x="252.9" y="84.7">LED_IN</text>
<text x="252.9" y="89.8">CAN_RXD</text>
<text x="21.8" y="93.6">USB_C_Receptacle_USB2.0_16P</text>
<text x="35.6" y="91">J1</text>
<text x="112.3" y="92.3">PC5</text>
<text x="112.3" y="94.8">PC6</text>
<text x="136.8" y="92.3">PA14</text>
<text x="136.8" y="94.8">PA15</text>
<text x="252.9" y="94.8">CAN_STBY</text>
<text x="252.9" y="92.3">CAN_TXD</text>
<text x="40.9" y="98.7">VBUS</text>
<text x="53.8" y="101.4">5.1k</text>
<text x="112.3" y="97.4">PC7</text>
<text x="112.3" y="99.9">PC8</text>
<text x="137.8" y="99.9">PB0</text>
<text x="252.9" y="97.4">CAN_TERM_EN</text>
<text x="42" y="103.7">CC1</text>
<text x="42" y="106.3">CC2</text>
<text x="54.5" y="103.7">R5</text>
<text x="54.5" y="106.3">R6</text>
<text x="72.8" y="106.3">U15</text>
<text x="112.3" y="102.5">PC9</text>
<text x="112.3" y="105">PC10</text>
<text x="112.3" y="107.5">PC11</text>
<text x="137.8" y="102.5">PB1</text>
<text x="137.8" y="105">PB2</text>
<text x="137.8" y="107.5">PB3</text>
<text x="252.9" y="102.5">LIN_RXD</text>
<text x="252.9" y="107.5">LIN_SLP_N</text>
<text x="252.9" y="105">LIN_TXD</text>
<text x="42.9" y="111.4">D-</text>
<text x="42.9" y="113.9">D-</text>
<text x="53.8" y="108.6">5.1k</text>
<text x="72.8" y="108.8">USBLC6-2SC6</text>
<text x="112.3" y="110.1">PC12</text>
<text x="112.3" y="112.6">PC13</text>
<text x="137.8" y="110.1">PB4</text>
<text x="137.8" y="112.6">PB5</text>
<text x="252.9" y="110.1">LIN_MASTER_EN</text>
<text x="42.9" y="116.4">D+</text>
<text x="42.9" y="119">D+</text>
<text x="112.3" y="115.2">PC14</text>
<text x="112.3" y="117.7">PC15</text>
<text x="137.8" y="115.2">PB6</text>
<text x="137.8" y="117.7">PB7</text>
<text x="252.9" y="115.2">LED_OUT</text>
<text x="136.6" y="125.3">PB10</text>
<text x="137.8" y="120.2">PB8</text>
<text x="137.8" y="122.8">PB9</text>
<text x="251.5" y="123.7">channel_2</text>
<text x="30.1" y="129.8" transform="rotate(-90 30.1 129.8)">SHIELD</text>
<text x="37.7" y="129.8" transform="rotate(-90 37.7 129.8)">GND</text>
<text x="40.8" y="126.6">SBU1</text>
<text x="40.8" y="129.1">SBU2</text>
<text x="136.6" y="127.9">PB11</text>
<text x="136.6" y="130.4">PB12</text>
<text x="252.9" y="126.6">LED_IN</text>
<text x="252.9" y="131.7">CAN_RXD</text>
<text x="136.6" y="132.9">PB13</text>
<text x="136.6" y="135.5">PB14</text>
<text x="252.9" y="136.8">CAN_STBY</text>
<text x="252.9" y="134.2">CAN_TXD</text>
<text x="127.9" y="141.7" transform="rotate(-90 127.9 141.7)">VSS</text>
<text x="130.4" y="141.7" transform="rotate(-90 130.4 141.7)">VSSA</text>
<text x="136.6" y="138">PB15</text>
<text x="252.9" y="139.3">CAN_TERM_EN</text>
<text x="69.7" y="146.9">+3V3</text>
<text x="131.7" y="148.2">STM32G474RETx</text>
<text x="131.7" y="145.6">U2</text>
<text x="252.9" y="144.4">LIN_RXD</text>
<text x="252.9" y="149.5">LIN_SLP_N</text>
<text x="252.9" y="146.9">LIN_TXD</text>
<text x="252.9" y="152">LIN_MASTER_EN</text>
<text x="73.3" y="158" transform="rotate(-90 73.3 158)">VCC</text>
<text x="78.4" y="157.1">~{RST}</text>
<text x="252.9" y="157.1">LED_OUT</text>
<text x="69.7" y="162.2">JCLK/SWCLK</text>
<text x="70" y="164.7">JTMS/SWDIO</text>
<text x="72" y="167.2">JTDO/SWO</text>
<text x="49.8" y="171">STM32</text>
<text x="57" y="171">SWD</text>
<text x="58.6" y="168.5">J2</text>
<text x="74.1" y="169.8">JTDI/NC</text>
<text x="72.1" y="174.9">JRCLK/NC</text>
<text x="74.8" y="179.9">VCP_RX</text>
<text x="70.7" y="183.6" transform="rotate(-90 70.7 183.6)">GNDDetect</text>
<text x="73.3" y="183.6" transform="rotate(-90 73.3 183.6)">GND</text>
<text x="75.1" y="182.5">VCP_TX</text>
</g>
<text font-size="1.8" fill="#0000c2" x="225.4" y="28">STATUS</text>
<g font-size="1.8" fill="#a90000">
<text x="34.9" y="31.5">1</text>
<text x="34.9" y="34">3</text>
<text x="47.6" y="31.5">5</text>
<text x="41.7" y="41.3" transform="rotate(-90 41.7 41.3)">2</text>
<text x="185.2" y="37.5" transform="rotate(-90 185.2 37.5)">1</text>
<text x="209.3" y="37.5" transform="rotate(-90 209.3 37.5)">4</text>
<text x="228.3" y="37.5" transform="rotate(-90 228.3 37.5)">4</text>
<text x="180.9" y="42.9">2</text>
<text x="188.5" y="42.9">3</text>
<text x="202.5" y="42.9">3</text>
<text x="215.2" y="42.9">1</text>
<text x="221.5" y="42.9">3</text>
<text x="234.2" y="42.9">1</text>
<text x="121.7" y="50.2" transform="rotate(-90 121.7 50.2)">1</text>
<text x="124.2" y="50.8" transform="rotate(-90 124.2 50.8)">16</text>
<text x="126.7" y="50.8" transform="rotate(-90 126.7 50.8)">32</text>
<text x="129.3" y="50.8" transform="rotate(-90 129.3 50.8)">48</text>
<text x="131.8" y="50.8" transform="rotate(-90 131.8 50.8)">64</text>
<text x="134.4" y="50.8" transform="rotate(-90 134.4 50.8)">29</text>
<text x="209.3" y="50.2" transform="rotate(-90 209.3 50.2)">2</text>
<text x="228.3" y="50.2" transform="rotate(-90 228.3 50.2)">2</text>
<text x="109.2" y="55.6">28</text>
<text x="142.2" y="55.6">12</text>
<text x="142.2" y="58.2">13</text>
<text x="95" y="64.8" transform="rotate(-90 95 64.8)">3</text>
<text x="109.8" y="65.8">5</text>
<text x="109.8" y="60.7">7</text>
<text x="142.2" y="60.7">14</text>
<text x="142.2" y="63.2">17</text>
<text x="142.2" y="65.8">18</text>
<text x="95" y="71.2" transform="rotate(-90 95 71.2)">1</text>
<text x="109.8" y="68.3">6</text>
<text x="142.2" y="70.9">20</text>
<text x="142.2" y="68.3">19</text>
<text x="109.2" y="73.4">55</text>
<text x="142.2" y="73.4">21</text>
<text x="142.2" y="75.9">42</text>
<text x="109.2" y="83.6">10</text>
<text x="109.8" y="78.5">8</text>
<text x="109.8" y="81">9</text>
<text x="142.2" y="78.5">43</text>
<text x="142.2" y="81">44</text>
<text x="142.2" y="83.6">45</text>
<text x="109.2" y="86.1">11</text>
<text x="109.2" y="88.6">22</text>
<text x="142.2" y="86.1">46</text>
<text x="142.2" y="88.6">49</text>
<text x="109.2" y="91.2">23</text>
<text x="109.2" y="93.7">38</text>
<text x="142.2" y="93.7">51 FDCAN1_TXD</text>
<text x="142.2" y="91.2">50</text>
<text x="142.2" y="93.7">51</text>
<text x="48.3" y="97.5">A4</text>
<text x="109.2" y="96.3">39</text>
<text x="109.2" y="98.8">40</text>
<text x="109.2" y="101.3">41</text>
<text x="142.2" y="98.8">24</text>
<text x="142.2" y="101.3">25</text>
<text x="48.2" y="105.2">B5</text>
<text x="48.3" y="102.6">A5</text>
<text x="109.2" y="103.9">52</text>
<text x="109.2" y="106.4">53</text>
<text x="142.2" y="103.9">26</text>
<text x="142.2" y="106.4">56</text>
<text x="48.2" y="112.8">B7</text>
<text x="48.3" y="110.2">A7</text>
<text x="66.6" y="112.8">1</text>
<text x="70.9" y="109.9" transform="rotate(-90 70.9 109.9)">5</text>
<text x="74.2" y="112.8">6</text>
<text x="109.2" y="109">54</text>
<text x="109.8" y="111.5">2</text>
<text x="142.2" y="109">57</text>
<text x="142.2" y="111.5">58</text>
<text x="48.2" y="117.9">B6</text>
<text x="48.3" y="115.3">A6</text>
<text x="66.6" y="115.3">3</text>
<text x="74.2" y="115.3">4</text>
<text x="109.8" y="116.6">4</text>
<text x="109.8" y="114">3</text>
<text x="142.2" y="119.1">61 FDCAN2_RXD</text>
<text x="142.2" y="114">59</text>
<text x="142.2" y="116.6">60</text>
<text x="142.2" y="119.1">61</text>
<text x="48.3" y="125.5">A8</text>
<text x="70.9" y="120.1" transform="rotate(-90 70.9 120.1)">2</text>
<text x="142.2" y="121.7">62</text>
<text x="142.2" y="124.2">30</text>
<text x="48.2" y="128">B8</text>
<text x="142.2" y="126.7">33</text>
<text x="142.2" y="129.3">34</text>
<text x="142.2" y="131.8">35</text>
<text x="29" y="134.7" transform="rotate(-90 29 134.7)">S1</text>
<text x="36.6" y="134.6" transform="rotate(-90 36.6 134.6)">A1</text>
<text x="142.2" y="134.4">36</text>
<text x="142.2" y="136.9">37</text>
<text x="126.7" y="144.8" transform="rotate(-90 126.7 144.8)">15</text>
<text x="129.3" y="144.8" transform="rotate(-90 129.3 144.8)">27</text>
<text x="72.1" y="153.1" transform="rotate(-90 72.1 153.1)">3</text>
<text x="82.5" y="156">12</text>
<text x="83.1" y="161">6</text>
<text x="83.1" y="163.6">4</text>
<text x="83.1" y="166.1">8</text>
<text x="82.5" y="168.7">10</text>
<text x="83.1" y="173.7">9</text>
<text x="82.5" y="178.8">13</text>
<text x="82.5" y="181.4">14</text>
<text x="69.6" y="186.7" transform="rotate(-90 69.6 186.7)">11</text>
<text x="72.1" y="186.1" transform="rotate(-90 72.1 186.1)">5</text>
</g>
<g font-size="1.8" fill="#0f0f0f">
<text x="162.7" y="42.8">LED</text>
<text x="239.3" y="47.9">FDCAN0_RXD</text>
<text x="238.5" y="53">FDCAN0_STBY</text>
<text x="239.6" y="50.5">FDCAN0_TXD</text>
<text x="234.7" y="55.5">FDCAN0_TERM_EN</text>
<text x="105.6" y="60.6">RST 7</text>
<text x="240.3" y="65.7">LIN0_SLP_N</text>
<text x="242.4" y="60.6">LIN0_RXD</text>
<text x="242.7" y="63.2">LIN0_TXD</text>
<text x="235.5" y="68.2">LIN0_MASTER_EN</text>
<text x="82.3" y="86">FDCAN1_TERM_EN</text>
<text x="239.3" y="88.6">FDCAN1_RXD</text>
<text x="105.6" y="93.6">LED38</text>
<text x="238.5" y="93.6">FDCAN1_STBY</text>
<text x="239.6" y="91.1">FDCAN1_TXD</text>
<text x="234.7" y="96.2">FDCAN1_TERM_EN</text>
<text x="242.4" y="101.3">LIN1_RXD</text>
<text x="92.5" y="106.3">FDCAN0_TERM_EN53</text>
<text x="96.3" y="103.8">FDCAN0_STBY52</text>
<text x="240.3" y="106.3">LIN1_SLP_N</text>
<text x="242.7" y="103.8">LIN1_TXD</text>
<text x="54.6" y="112.7">USB_IN-</text>
<text x="74.2" y="112.8">6 USB-</text>
<text x="92.5" y="114">FDCAN2_TERM_EN 3</text>
<text x="96.3" y="108.9">FDCAN1_STBY54</text>
<text x="96.3" y="111.4">FDCAN2_STBY 2</text>
<text x="235.5" y="108.9">LIN1_MASTER_EN</text>
<text x="54.6" y="115.2">USB_IN+</text>
<text x="239.3" y="130.5">FDCAN2_RXD</text>
<text x="238.5" y="135.5">FDCAN2_STBY</text>
<text x="239.6" y="133">FDCAN2_TXD</text>
<text x="234.7" y="138.1">FDCAN2_TERM_EN</text>
<text x="242.4" y="143.2">LIN2_RXD</text>
<text x="240.3" y="148.2">LIN2_SLP_N</text>
<text x="242.7" y="145.7">LIN2_TXD</text>
<text x="235.5" y="150.8">LIN2_MASTER_EN</text>
<text x="83.1" y="161">6 SWCLK</text>
<text x="83.1" y="166.1">8 SWO</text>
</g>
<g font-size="1.8" fill="#989898">
<text x="68.6" y="54.2">R4</text>
<text x="68.6" y="56.7">10k</text>
</g>
<g font-size="1.8" fill="#725600">
<text x="251.5" y="78.5">File:</text>
<text x="256.7" y="78.5">channel.kicad_sch</text>
<text x="251.5" y="119.2">File:</text>
<text x="256.7" y="119.2">channel.kicad_sch</text>
<text x="251.5" y="161.1">File:</text>
<text x="256.7" y="161.1">channel.kicad_sch</text>
</g>
<g font-size="1.1" fill="#840000">
<text x="210.5" y="48">RGB</text>
<text x="229.6" y="48">RGB</text>
</g>
</svg>
